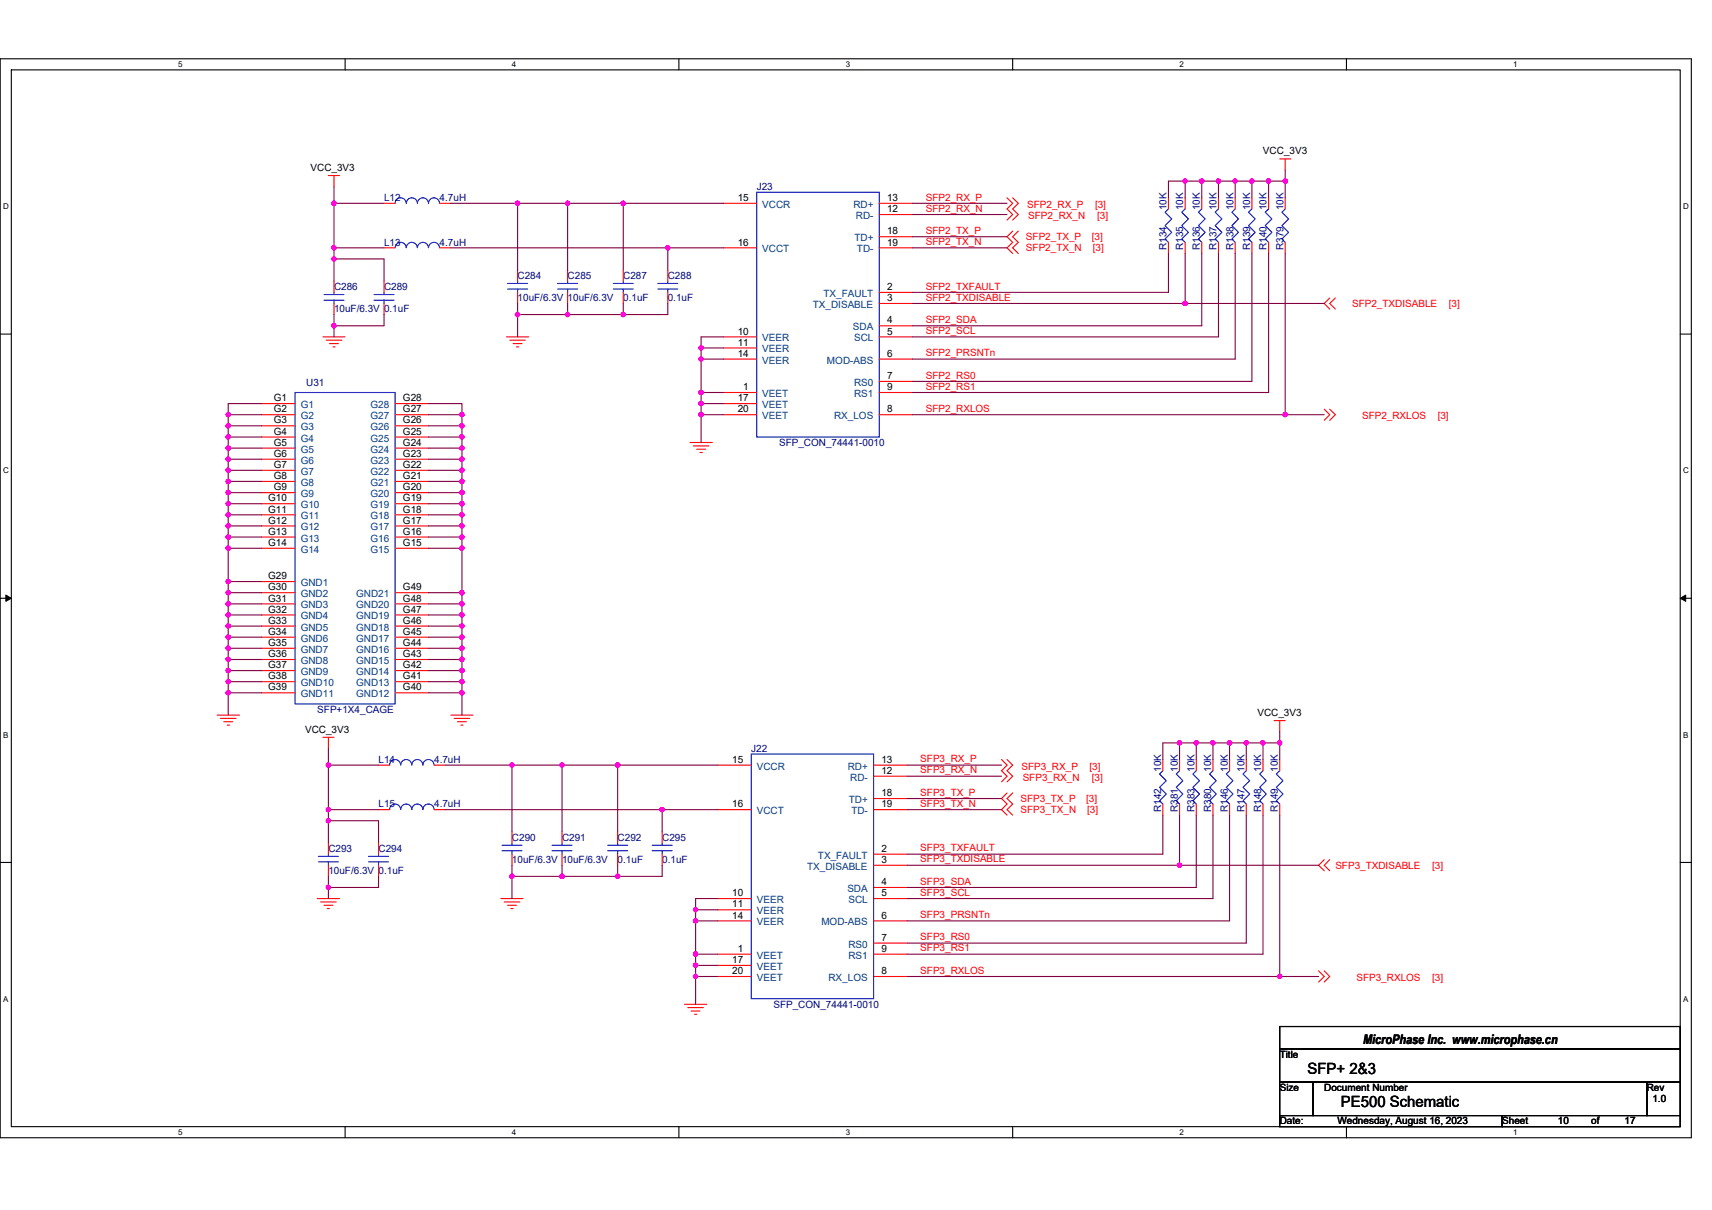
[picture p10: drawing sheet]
<svg xmlns="http://www.w3.org/2000/svg" width="297mm" height="210mm" viewBox="0 0 297 210" stroke-linecap="round" stroke-linejoin="round" font-family="sans-serif">
<path d="M0 10.2h293.5v187.2h-293.5zM2 12.1h289.5v183.4h-289.5z" fill="none" stroke="#000" stroke-width=".19"/>
<g fill="#fff">
<path d="M30.9 10.4h.8v1.6h-.8z"/>
<path d="M30.9 195.7h.8v1.6h-.8z"/>
</g>
<path d="M59.9 10.2v1.9M59.9 195.5v1.9" fill="none" stroke="#000" stroke-width=".19"/>
<g fill="#fff">
<path d="M88.8 10.4h.8v1.6h-.8z"/>
<path d="M88.8 195.7h.8v1.6h-.8z"/>
</g>
<path d="M117.8 10.2v1.9M117.8 195.5v1.9" fill="none" stroke="#000" stroke-width=".19"/>
<g fill="#fff">
<path d="M146.7 10.4h.8v1.6h-.8z"/>
<path d="M146.7 195.7h.8v1.6h-.8z"/>
</g>
<path d="M175.7 10.2v1.9M175.7 195.5v1.9" fill="none" stroke="#000" stroke-width=".19"/>
<g fill="#fff">
<path d="M204.7 10.4h.7v1.6h-.7z"/>
<path d="M204.7 195.7h.7v1.6h-.7z"/>
</g>
<path d="M233.6 10.2v1.9M233.6 195.5v1.9" fill="none" stroke="#000" stroke-width=".19"/>
<g fill="#fff">
<path d="M262.6 10.4h.7v1.6h-.7z"/>
<path d="M262.6 195.7h.7v1.6h-.7z"/>
<path d="M.5 35.1h1v1.5h-1z"/>
<path d="M292 35.1h1v1.5h-1z"/>
<path d="M.5 80.9h1v1.5h-1z"/>
<path d="M292 80.9h1v1.5h-1z"/>
</g>
<path d="M0 58h2M291.5 58h2" fill="none" stroke="#000" stroke-width=".19"/>
<g fill="#fff">
<path d="M.5 126.7h.9v1.6h-.9z"/>
<path d="M292 126.7h.9v1.6h-.9z"/>
</g>
<path d="M0 103.8h2M291.5 103.8h2" fill="none" stroke="#000" stroke-width=".19"/>
<path d="M1 103.3l1 .5-1 .6zM291.5 103.8l1-.5v1.1z" fill="#000" stroke="#000" stroke-width=".17"/>
<g fill="#fff">
<path d="M.5 172.6h.9v1.5h-.9z"/>
<path d="M292 172.6h.9v1.5h-.9z"/>
</g>
<path d="M0 149.7h2M291.5 149.7h2M222 178.1h69.5v3.9h-69.5zM222 182h69.5v5.8h-69.5zM222 187.8h5.8v5.8h-5.8zM222 193.6h38.6v1.9h-38.6zM227.8 187.8h57.9v5.8h-57.9zM260.6 193.6h30.9v1.9h-30.9zM285.7 187.8h5.8v5.8h-5.8z" fill="none" stroke="#000" stroke-width=".19"/>
<g fill="none" stroke="#f00" stroke-width=".19">
<path d="M57 30.5h1.9M58 30.5v1.9M66.6 35.3h2M76.3 35.3h1.9M125.5 35.3h5.8M152.5 37.2h5.8M152.5 35.3h5.8M174.7 34.3l1 1-1 1 1 .9-1 1M175.7 34.3l1 1-1 1 1 .9-1 1M202.7 34.3v2M205.6 34.3v2M208.5 34.3v2"/>
<path d="M211.4 34.3v2M214.3 34.3v2M217.2 34.3v2M220.1 34.3v2M222 27.6h2M223 27.6v1.9M223 34.3v2M56 58.5h3.9M56.6 59h2.7M57.2 59.6h1.5M58 48.8v1.9M58 52.7v1.9"/>
<path d="M66.6 43h2M66.6 48.8v1.9M66.6 52.7v1.9M76.3 43h1.9M87.9 58.5h3.8M88.5 59h2.6M89 59.6h1.6M89.8 46.9v1.9M89.8 50.7v2M98.5 46.9v1.9M98.5 50.7v2M108.1 46.9v1.9"/>
<path d="M108.1 50.7v2M115.9 46.9v1.9M115.9 50.7v2M125.5 43h5.8M125.5 58.5h5.8M152.5 43h5.8M152.5 41.1h5.8M152.5 58.5h5.8M152.5 56.5h5.8M152.5 52.7h5.8M152.5 50.7h5.8M175.7 40.1l-1 1 1 1-1 .9 1 1"/>
<path d="M176.7 40.1l-1 1 1 1-1 .9 1 1M202.7 42.1v1.9M205.6 42.1v1.9M208.5 42.1v1.9M211.4 42.1v1.9M214.3 42.1v1.9M217.2 42.1v1.9M220.1 42.1v1.9M223 42.1v1.9M230.7 51.7l-.9 1 .9 .9M231.7 51.7l-1 1 1 .9M45.4 70h5.8"/>
<path d="M45.4 75.8h5.8M45.4 72h5.8M45.4 73.9h5.8M45.4 77.8h5.8M45.4 79.7h5.8M57.8 60.2h.3M68.6 79.7h5.8M68.6 77.8h5.8M68.6 75.8h5.8M68.6 73.9h5.8M68.6 72h5.8M68.6 70h5.8"/>
<path d="M89.6 60.2h.4M119.7 76.8h3.9M120.3 77.4h2.7M120.9 78h1.5M121.5 78.5h.4M125.5 68.1h5.8M125.5 70h5.8M125.5 72h5.8M125.5 60.4h5.8M125.5 62.3h5.8M152.5 66.2h5.8M152.5 62.3h5.8"/>
<path d="M152.5 72h5.8M152.5 68.1h5.8M229.8 71l.9 1-.9 .9M230.7 71l1 1-1 .9M45.4 81.6h5.8M45.4 83.5h5.8M45.4 85.5h5.8M45.4 87.4h5.8M45.4 89.3h5.8M45.4 91.3h5.8M45.4 93.2h5.8M45.4 95.1h5.8"/>
<path d="M68.6 95.1h5.8M68.6 93.2h5.8M68.6 91.3h5.8M68.6 89.3h5.8M68.6 87.4h5.8M68.6 85.5h5.8M68.6 83.5h5.8M68.6 81.6h5.8M45.4 100.9h5.8M45.4 102.8h5.8M45.4 104.8h5.8M45.4 106.7h5.8"/>
<path d="M45.4 108.6h5.8M45.4 110.6h5.8M45.4 112.5h5.8M45.4 114.4h5.8M45.4 116.4h5.8M45.4 118.3h5.8M68.6 118.3h5.8M68.6 116.4h5.8M68.6 114.4h5.8M68.6 112.5h5.8M68.6 110.6h5.8M68.6 108.6h5.8"/>
<path d="M68.6 106.7h5.8M68.6 104.8h5.8M68.6 102.8h5.8M37.7 124.1h3.8M38.3 124.7h2.7M38.8 125.2h1.6M39.4 125.8h.4M45.4 120.2h5.8M56 128h2M57 128v1.9M65.7 132.8h1.9M68.6 120.2h5.8"/>
<path d="M75.3 132.8h2M78.2 124.1h3.9M78.8 124.7h2.7M79.4 125.2h1.5M79.9 125.8h.4M124.5 132.8h5.8M151.6 134.7h5.8M151.6 132.8h5.8M151.6 138.6h5.8M173.8 131.8l.9 1-.9 1 .9 .9-.9 1M174.7 131.8l1 1-1 1 1 .9-1 1M174.7 137.6l-.9 1 .9 .9-.9 1 .9 1"/>
<path d="M175.7 137.6l-1 1 1 .9-1 1 1 1M201.8 139.5v2M201.8 131.8v2M204.7 139.5v2M204.7 131.8v2M207.6 139.5v2M207.6 131.8v2M210.5 139.5v2M210.5 131.8v2M213.3 139.5v2M213.3 131.8v2M216.2 139.5v2"/>
<path d="M216.2 131.8v2M219.1 139.5v2M219.1 131.8v2M221.1 125.1h1.9M222 125.1v1.9M222 139.5v2M222 131.8v2M55.1 155.9h3.8M55.6 156.5h2.7M56.2 157.1h1.6M56.8 157.7h.4M57 146.3v1.9"/>
<path d="M57 150.2v1.9M65.7 140.5h1.9M65.7 146.3v1.9M65.7 150.2v1.9M75.3 140.5h2M86.9 155.9h3.9M87.5 156.5h2.7M88.1 157.1h1.5M88.6 157.7h.4M88.8 144.4v1.9M88.8 148.2v2M97.5 144.4v1.9"/>
<path d="M97.5 148.2v2M107.2 144.4v1.9M107.2 148.2v2M114.9 144.4v1.9M114.9 148.2v2M124.5 140.5h5.8M124.5 155.9h5.8M124.5 157.9h5.8M124.5 159.8h5.8M151.6 140.5h5.8M151.6 159.8h5.8M151.6 155.9h5.8"/>
<path d="M151.6 154h5.8M151.6 150.2h5.8M151.6 148.2h5.8M229.8 149.2l-1 1 1 .9M230.7 149.2l-.9 1 .9 .9M118.8 174.3h3.8M119.3 174.9h2.7M119.9 175.5h1.6M120.5 176h.4M124.5 165.6h5.8M124.5 167.5h5.8M124.5 169.5h5.8"/>
<path d="M151.6 163.7h5.8M151.6 169.5h5.8M151.6 165.6h5.8M228.8 168.5l1 1-1 .9M229.8 168.5l.9 1-.9 .9"/>
</g>
<g fill="none" stroke="#00f" stroke-width=".19">
<path d="M72.4 35.3a.96 .96 0 0 0-1-1 .96 .96 0 0 0-.9 1 .96 .96 0 0 0-1-1 .96 .96 0 0 0-.9 1M76.3 35.3a.96 .96 0 0 0-1-1 .96 .96 0 0 0-1 1 .95 .95 0 0 0-.9-1 .95 .95 0 0 0-1 1M131.3 33.4h21.2v42.4h-21.2zM202.7 36.3l-.6 .5 1.2 1.2-1.2 1.2 1.2 1.1-1.2 1.2 .6 .6M205.6 36.3l-.6 .5 1.2 1.2-1.2 1.2 1.2 1.1-1.2 1.2 .6 .6M208.5 36.3l-.6 .5 1.2 1.2-1.2 1.2 1.2 1.1-1.2 1.2 .6 .6M211.4 36.3l-.6 .5 1.2 1.2-1.2 1.2 1.2 1.1-1.2 1.2 .6 .6M214.3 36.3l-.6 .5 1.2 1.2-1.2 1.2 1.2 1.1-1.2 1.2 .6 .6M217.2 36.3l-.6 .5 1.2 1.2-1.2 1.2 1.2 1.1-1.2 1.2 .6 .6M220.1 36.3l-.6 .5 1.2 1.2-1.2 1.2 1.2 1.1-1.2 1.2 .6 .6M223 36.3l-.6 .5 1.2 1.2-1.2 1.2 1.2 1.1-1.2 1.2 .6 .6M56.2 52.1h3.5"/>
<path d="M56.2 51.1h3.5M58 50.7v.4M58 52.1v.6M64.9 52.1h3.5M64.9 51.1h3.5M66.6 50.7v.4M66.6 52.1v.6M72.4 43a.96 .96 0 0 0-1-.9 .96 .96 0 0 0-.9 .9 .96 .96 0 0 0-1-.9 .96 .96 0 0 0-.9 .9M76.3 43a.96 .96 0 0 0-1-.9 .96 .96 0 0 0-1 .9 .95 .95 0 0 0-.9-.9 .95 .95 0 0 0-1 .9M88.1 50.2h3.4M88.1 49.2h3.4M89.8 48.8v.4"/>
<path d="M89.8 50.2v.5M96.7 50.2h3.5M96.7 49.2h3.5M98.5 48.8v.4M98.5 50.2v.5M106.4 50.2h3.5M106.4 49.2h3.5M108.1 48.8v.4M108.1 50.2v.5M114.1 50.2h3.5M114.1 49.2h3.5M115.9 48.8v.4"/>
<path d="M115.9 50.2v.5M51.2 68.1h17.4v54.1h-17.4zM67.6 132.8a.95 .95 0 0 1 1-1 .95 .95 0 0 1 .9 1M69.5 132.8a.95 .95 0 0 1 1-1 .95 .95 0 0 1 .9 1 .96 .96 0 0 1 1-1 .96 .96 0 0 1 1 1M73.4 132.8a.96 .96 0 0 1 .9-1 .96 .96 0 0 1 1 1M130.3 130.9h21.3v42.4h-21.3zM201.8 133.8l-.6 .5 1.2 1.2-1.2 1.1 1.2 1.2-1.2 1.2 .6 .5M204.7 133.8l-.6 .5 1.1 1.2-1.1 1.1 1.1 1.2-1.1 1.2 .6 .5M207.6 133.8l-.6 .5 1.1 1.2-1.1 1.1 1.1 1.2-1.1 1.2 .6 .5M210.5 133.8l-.6 .5 1.1 1.2-1.1 1.1 1.1 1.2-1.1 1.2 .6 .5M213.3 133.8l-.5 .5 1.1 1.2-1.1 1.1 1.1 1.2-1.1 1.2 .5 .5M216.2 133.8l-.5 .5 1.1 1.2-1.1 1.1 1.1 1.2-1.1 1.2 .5 .5"/>
<path d="M219.1 133.8l-.5 .5 1.1 1.2-1.1 1.1 1.1 1.2-1.1 1.2 .5 .5M222 133.8l-.6 .5 1.2 1.2-1.2 1.1 1.2 1.2-1.2 1.2 .6 .5M55.2 149.6h3.5M55.2 148.6h3.5M57 148.2v.4M57 149.6v.6M63.9 149.6h3.5M63.9 148.6h3.5M65.7 148.2v.4M65.7 149.6v.6M67.6 140.5a.95 .95 0 0 1 1-1 .95 .95 0 0 1 .9 1M69.5 140.5a.95 .95 0 0 1 1-1 .95 .95 0 0 1 .9 1 .96 .96 0 0 1 1-1 .96 .96 0 0 1 1 1"/>
<path d="M73.4 140.5a.96 .96 0 0 1 .9-1 .96 .96 0 0 1 1 1M87.1 147.6h3.5M87.1 146.7h3.5M88.8 146.3v.4M88.8 147.6v.6M95.8 147.6h3.4M95.8 146.7h3.4M97.5 146.3v.4M97.5 147.6v.6M105.4 147.6h3.5M105.4 146.7h3.5M107.2 146.3v.4"/>
<path d="M107.2 147.6v.6M113.2 147.6h3.4M113.2 146.7h3.4M114.9 146.3v.4M114.9 147.6v.6"/>
</g>
<g fill="none" stroke="#800040" stroke-width=".19">
<path d="M58 32.4v2.9M58 35.3v7.7M58 35.3h8.6M78.2 35.3h11.6M89.8 35.3h8.7M89.8 35.3v11.6M98.5 35.3v11.6M98.5 35.3h9.6M108.1 35.3v11.6M108.1 35.3h17.4M158.3 37.2h16.4M158.3 35.3h16.4"/>
<path d="M202.7 34.3v-2.9h2.9v2.9M205.6 31.4h2.9M208.5 31.4h2.9M208.5 31.4v2.9M211.4 31.4h2.9M211.4 31.4v2.9M214.3 31.4h2.9M214.3 31.4v2.9M217.2 31.4v2.9M217.2 31.4h2.9M220.1 31.4v2.9M220.1 31.4h2.9"/>
<path d="M223 31.4v2.9M223 29.5v1.9M58 54.6v1.9M58 56.5v2M58 44.9v3.9M58 43v1.9M58 43h8.6M58 44.9h8.6v3.9M66.6 54.6v1.9h-8.6M78.2 43h37.7M89.8 54.6v3.9M89.8 52.7v1.9"/>
<path d="M89.8 54.6h8.7M98.5 52.7v1.9M98.5 54.6h9.6M108.1 52.7v1.9M115.9 43v3.9M115.9 43h9.6M115.9 52.7v1.9h-7.8M125.5 58.5h-3.9v1.9M158.3 41.1h16.4M158.3 43h16.4M158.3 52.7h47.3M202.7 44v6.7h-44.4"/>
<path d="M205.6 44v8.7M205.6 52.7h24.2M208.5 44v12.5h-50.2M211.4 44v14.5h-53.1M214.3 44v18.3h-56M217.2 44v22.2h-58.9M220.1 44v24.1h-61.8M223 44v28M39.6 79.7v1.9M39.6 72v1.9M39.6 75.8h5.8M39.6 77.8h5.8"/>
<path d="M39.6 79.7h5.8M39.6 72h5.8M39.6 73.9v1.9M39.6 75.8v2M39.6 77.8v1.9M39.6 73.9h5.8M45.4 70h-5.8v2M74.4 73.9h5.8v1.9M74.4 79.7h5.8M74.4 77.8h5.8M74.4 75.8h5.8M74.4 70h5.8v2"/>
<path d="M74.4 72h5.8M80.2 79.7v1.9M80.2 77.8v1.9M80.2 75.8v2M80.2 72v1.9M121.6 60.4v1.9M121.6 62.3v5.8M121.6 68.1v1.9M121.6 70v2M121.6 72v4.8M121.6 60.4h3.9M121.6 62.3h3.9"/>
<path d="M121.6 68.1h3.9M121.6 70h3.9M121.6 72h3.9M158.3 72h64.7M223 72h6.8M39.6 91.3v1.9M39.6 95.1v11.6M39.6 91.3h5.8M39.6 93.2h5.8M39.6 81.6h5.8M39.6 83.5h5.8M39.6 85.5h5.8"/>
<path d="M39.6 87.4h5.8M39.6 89.3h5.8M39.6 93.2v1.9M39.6 81.6v1.9M39.6 83.5v2M39.6 85.5v1.9M39.6 87.4v1.9M39.6 89.3v2M39.6 95.1h5.8M74.4 95.1h5.8M74.4 91.3h5.8v1.9M74.4 93.2h5.8"/>
<path d="M74.4 89.3h5.8M74.4 87.4h5.8M74.4 85.5h5.8M74.4 83.5h5.8M74.4 81.6h5.8M80.2 93.2v1.9M80.2 95.1v11.6M80.2 89.3v2M80.2 87.4v1.9M80.2 85.5v1.9M80.2 83.5v2M80.2 81.6v1.9"/>
<path d="M39.6 100.9h5.8M39.6 102.8h5.8M39.6 104.8h5.8M39.6 106.7h5.8M39.6 108.6h5.8M39.6 110.6h5.8M39.6 112.5h5.8M39.6 114.4h5.8M39.6 116.4h5.8M39.6 106.7v3.9M39.6 110.6v1.9M39.6 112.5v5.8"/>
<path d="M39.6 118.3v1.9M39.6 118.3h5.8M74.4 114.4h5.8M74.4 112.5h5.8M74.4 110.6h5.8M74.4 108.6h5.8M74.4 106.7h5.8M74.4 104.8h5.8M74.4 102.8h5.8M74.4 116.4h5.8M74.4 118.3h5.8M80.2 106.7v11.6"/>
<path d="M80.2 118.3v5.8M39.6 120.2v3.9M39.6 120.2h5.8M57 129.9v2.9M57 132.8v7.7M57 132.8h8.7M74.4 120.2h5.8M77.3 132.8h11.5M88.8 132.8v11.6M88.8 132.8h8.7M97.5 132.8h9.7M97.5 132.8v11.6"/>
<path d="M107.2 132.8v11.6M107.2 132.8h17.3M157.4 138.6h16.4M157.4 134.7h16.4M157.4 132.8h16.4M204.7 128.9v2.9M204.7 128.9h-2.9v2.9M204.7 128.9h2.9M207.6 128.9h2.9M207.6 128.9v2.9M210.5 128.9h2.8M210.5 128.9v2.9"/>
<path d="M213.3 128.9h2.9M213.3 128.9v2.9M216.2 128.9h2.9M216.2 128.9v2.9M219.1 128.9h2.9M219.1 128.9v2.9M222 127v1.9M222 128.9v2.9M57 152.1v1.9M57 154v1.9M57 142.4v3.9M57 140.5v1.9"/>
<path d="M57 142.4h8.7v3.9M57 140.5h8.7M65.7 152.1v1.9h-8.7M77.3 140.5h37.6M88.8 152.1v3.8M88.8 150.2v1.9M88.8 152.1h8.7M97.5 152.1h9.7M97.5 150.2v1.9M107.2 150.2v1.9M114.9 140.5v3.9M114.9 140.5h9.6"/>
<path d="M114.9 150.2v1.9h-7.7M120.7 157.9v1.9M120.7 159.8v5.8M120.7 157.9h3.8M120.7 159.8h3.8M124.5 155.9h-3.8v2M157.4 150.2h47.3M157.4 140.5h16.4M201.8 141.5v6.7h-44.4M204.7 141.5v8.7M204.7 150.2h24.1M207.6 141.5v12.5h-50.2"/>
<path d="M210.5 141.5v14.4h-53.1M213.3 141.5v18.3h-55.9M216.2 141.5v22.2h-58.8M219.1 141.5v24.1h-61.7M222 141.5v28M120.7 165.6v1.9M120.7 167.5v2M120.7 169.5v4.8M120.7 165.6h3.8M120.7 167.5h3.8M120.7 169.5h3.8M157.4 169.5h64.6"/>
<path d="M222 169.5h6.8"/>
</g>
<g fill="#f0f" stroke="#f0f" stroke-width=".19">
<circle cx="115.8" cy="43" r=".38"/>
<circle cx="57.9" cy="43" r=".38"/>
<circle cx="57.9" cy="35.3" r=".38"/>
<circle cx="89.8" cy="35.3" r=".38"/>
<circle cx="89.8" cy="54.6" r=".38"/>
<circle cx="98.5" cy="35.3" r=".38"/>
<circle cx="108.1" cy="35.3" r=".38"/>
<circle cx="98.5" cy="54.6" r=".38"/>
<circle cx="108.1" cy="54.6" r=".38"/>
<circle cx="121.6" cy="60.4" r=".38"/>
<circle cx="121.6" cy="62.3" r=".38"/>
<circle cx="121.6" cy="70" r=".38"/>
<circle cx="121.6" cy="68.1" r=".38"/>
<circle cx="121.6" cy="72" r=".38"/>
<circle cx="57.9" cy="56.5" r=".38"/>
<circle cx="57.9" cy="44.9" r=".38"/>
<circle cx="214.3" cy="31.4" r=".38"/>
<circle cx="217.2" cy="31.4" r=".38"/>
<circle cx="211.4" cy="31.4" r=".38"/>
<circle cx="208.5" cy="31.4" r=".38"/>
<circle cx="205.6" cy="31.4" r=".38"/>
<circle cx="205.6" cy="52.6" r=".38"/>
<circle cx="223" cy="72" r=".38"/>
<circle cx="223" cy="31.4" r=".38"/>
<circle cx="220.1" cy="31.4" r=".38"/>
<circle cx="57" cy="154" r=".38"/>
<circle cx="57" cy="142.4" r=".38"/>
<circle cx="222" cy="169.4" r=".38"/>
<circle cx="213.3" cy="128.9" r=".38"/>
<circle cx="216.2" cy="128.9" r=".38"/>
<circle cx="210.4" cy="128.9" r=".38"/>
<circle cx="207.5" cy="128.9" r=".38"/>
<circle cx="204.6" cy="128.9" r=".38"/>
<circle cx="204.6" cy="150.1" r=".38"/>
<circle cx="222" cy="128.9" r=".38"/>
<circle cx="219.1" cy="128.9" r=".38"/>
<circle cx="57" cy="132.8" r=".38"/>
<circle cx="114.9" cy="140.5" r=".38"/>
<circle cx="57" cy="140.5" r=".38"/>
<circle cx="88.8" cy="152.1" r=".38"/>
<circle cx="88.8" cy="132.8" r=".38"/>
<circle cx="97.5" cy="132.8" r=".38"/>
<circle cx="107.2" cy="132.8" r=".38"/>
<circle cx="97.5" cy="152.1" r=".38"/>
<circle cx="107.2" cy="152.1" r=".38"/>
<circle cx="120.7" cy="157.9" r=".38"/>
<circle cx="120.7" cy="159.8" r=".38"/>
<circle cx="120.7" cy="165.6" r=".38"/>
<circle cx="120.7" cy="167.5" r=".38"/>
<circle cx="120.7" cy="169.4" r=".38"/>
<circle cx="39.6" cy="91.3" r=".38"/>
<circle cx="39.6" cy="93.2" r=".38"/>
<circle cx="80.1" cy="91.3" r=".38"/>
<circle cx="80.1" cy="93.2" r=".38"/>
<circle cx="39.6" cy="100.9" r=".38"/>
<circle cx="39.6" cy="102.8" r=".38"/>
<circle cx="39.6" cy="110.6" r=".38"/>
<circle cx="39.6" cy="114.4" r=".38"/>
<circle cx="39.6" cy="104.8" r=".38"/>
<circle cx="39.6" cy="106.7" r=".38"/>
<circle cx="39.6" cy="108.6" r=".38"/>
<circle cx="39.6" cy="112.5" r=".38"/>
<circle cx="39.6" cy="116.4" r=".38"/>
<circle cx="80.1" cy="114.4" r=".38"/>
<circle cx="80.1" cy="112.5" r=".38"/>
<circle cx="80.1" cy="110.6" r=".38"/>
<circle cx="80.1" cy="108.6" r=".38"/>
<circle cx="80.1" cy="102.8" r=".38"/>
<circle cx="80.1" cy="116.4" r=".38"/>
<circle cx="80.1" cy="104.8" r=".38"/>
<circle cx="80.1" cy="106.7" r=".38"/>
<circle cx="39.6" cy="95.1" r=".38"/>
<circle cx="80.1" cy="73.9" r=".38"/>
<circle cx="80.1" cy="89.3" r=".38"/>
<circle cx="80.1" cy="87.4" r=".38"/>
<circle cx="80.1" cy="85.5" r=".38"/>
<circle cx="80.1" cy="83.5" r=".38"/>
<circle cx="80.1" cy="81.6" r=".38"/>
<circle cx="80.1" cy="79.7" r=".38"/>
<circle cx="80.1" cy="77.8" r=".38"/>
<circle cx="80.1" cy="75.8" r=".38"/>
<circle cx="80.1" cy="72" r=".38"/>
<circle cx="39.6" cy="73.9" r=".38"/>
<circle cx="39.6" cy="75.8" r=".38"/>
<circle cx="39.6" cy="77.8" r=".38"/>
<circle cx="39.6" cy="79.7" r=".38"/>
<circle cx="39.6" cy="85.5" r=".38"/>
<circle cx="39.6" cy="87.4" r=".38"/>
<circle cx="39.6" cy="83.5" r=".38"/>
<circle cx="39.6" cy="81.6" r=".38"/>
<circle cx="39.6" cy="89.3" r=".38"/>
<circle cx="39.6" cy="72" r=".38"/>
<circle cx="80.1" cy="95.1" r=".38"/>
<circle cx="80.1" cy="120.2" r=".38"/>
<circle cx="80.1" cy="118.3" r=".38"/>
<circle cx="39.6" cy="118.3" r=".38"/>
<circle cx="39.6" cy="120.2" r=".38"/>
</g>
<g font-size="2.7">
<text x="226.9" y="186.3">SFP+ 2&amp;3</text>
<text x="232.6" y="192.1">PE500 Schematic</text>
</g>
<text font-size="2.3" x="236.5" y="181.1">MicroPhase Inc. www.microphase.cn</text>
<g font-size="1.7">
<text x="53.9" y="29.7">VCC_3V3</text>
<text x="219.1" y="26.8">VCC_3V3</text>
<text x="128" y="34.9">15</text>
<text x="153.9" y="34.9">13</text>
<text x="153.9" y="36.8">12</text>
<text x="153.9" y="40.7">18</text>
<text x="128" y="42.6">16</text>
<text x="153.9" y="42.6">19</text>
<text x="153.9" y="52.3">3</text>
<text x="153.9" y="50.3">2</text>
<text x="128" y="58.1">10</text>
<text x="128" y="60">11</text>
<text x="153.9" y="58.1">5</text>
<text x="153.9" y="56.1">4</text>
<text x="128" y="61.9">14</text>
<text x="153.9" y="65.8">7</text>
<text x="153.9" y="61.9">6</text>
<text x="47.5" y="69.6">G1</text>
<text x="47.5" y="71.6">G2</text>
<text x="69.9" y="71.6">G27</text>
<text x="69.9" y="69.6">G28</text>
<text x="128" y="69.6">17</text>
<text x="128" y="71.6">20</text>
<text x="129" y="67.7">1</text>
<text x="153.9" y="67.7">9</text>
<text x="153.9" y="71.6">8</text>
<text x="47.5" y="75.4">G4</text>
<text x="47.5" y="73.5">G3</text>
<text x="47.5" y="77.4">G5</text>
<text x="69.9" y="77.4">G24</text>
<text x="69.9" y="75.4">G25</text>
<text x="69.9" y="73.5">G26</text>
<text x="47.5" y="79.3">G6</text>
<text x="47.5" y="81.2">G7</text>
<text x="47.5" y="83.1">G8</text>
<text x="69.9" y="83.1">G21</text>
<text x="69.9" y="81.2">G22</text>
<text x="69.9" y="79.3">G23</text>
<text x="46.5" y="87">G10</text>
<text x="46.5" y="88.9">G11</text>
<text x="47.5" y="85.1">G9</text>
<text x="69.9" y="88.9">G18</text>
<text x="69.9" y="87">G19</text>
<text x="69.9" y="85.1">G20</text>
<text x="46.5" y="90.9">G12</text>
<text x="46.5" y="92.8">G13</text>
<text x="46.5" y="94.7">G14</text>
<text x="69.9" y="94.7">G15</text>
<text x="69.9" y="92.8">G16</text>
<text x="69.9" y="90.9">G17</text>
<text x="46.5" y="100.5">G29</text>
<text x="46.5" y="102.4">G30</text>
<text x="46.5" y="104.4">G31</text>
<text x="46.5" y="106.3">G32</text>
<text x="69.9" y="106.3">G47</text>
<text x="69.9" y="104.4">G48</text>
<text x="69.9" y="102.4">G49</text>
<text x="46.5" y="108.2">G33</text>
<text x="46.5" y="110.2">G34</text>
<text x="46.5" y="112.1">G35</text>
<text x="69.9" y="112.1">G44</text>
<text x="69.9" y="110.2">G45</text>
<text x="69.9" y="108.2">G46</text>
<text x="46.5" y="114">G36</text>
<text x="46.5" y="116">G37</text>
<text x="46.5" y="117.9">G38</text>
<text x="46.5" y="119.8">G39</text>
<text x="69.9" y="119.8">G40</text>
<text x="69.9" y="117.9">G41</text>
<text x="69.9" y="116">G42</text>
<text x="69.9" y="114">G43</text>
<text x="218.2" y="124.3">VCC_3V3</text>
<text x="52.9" y="127.2">VCC_3V3</text>
<text x="127" y="132.4">15</text>
<text x="152.9" y="134.3">12</text>
<text x="152.9" y="132.4">13</text>
<text x="127" y="140.1">16</text>
<text x="152.9" y="140.1">19</text>
<text x="152.9" y="138.2">18</text>
<text x="152.9" y="149.8">3</text>
<text x="152.9" y="147.8">2</text>
<text x="127" y="155.5">10</text>
<text x="152.9" y="153.6">4</text>
<text x="152.9" y="155.5">5</text>
<text x="127" y="157.5">11</text>
<text x="127" y="159.4">14</text>
<text x="152.9" y="159.4">6</text>
<text x="127" y="167.1">17</text>
<text x="128" y="165.2">1</text>
<text x="152.9" y="163.3">7</text>
<text x="152.9" y="165.2">9</text>
<text x="127" y="169.1">20</text>
<text x="152.9" y="169.1">8</text>
<text x="222" y="183.6">Title</text>
<text x="222" y="189.3">Size</text>
<text x="229.8" y="189.3">Document Number</text>
<text x="285.7" y="189.3">Rev</text>
<text x="286.7" y="191.3">1.0</text>
<text x="222" y="195.1">Date:</text>
<text x="232.1" y="195.1">Wednesday, August 16, 2023</text>
<text x="260.6" y="195.1">Sheet</text>
<text x="270.3" y="195.1">10</text>
<text x="276.1" y="195.1">of</text>
<text x="281.9" y="195.1">17</text>
</g>
<g font-size="1.7" fill="#000080">
<text x="66.6" y="34.9">L12</text>
<text x="76.3" y="34.9">4.7uH</text>
<text x="131.3" y="33">J23</text>
<text x="202.4" y="36.5" transform="rotate(-90 202.4 36.5)">10K</text>
<text x="205.3" y="36.5" transform="rotate(-90 205.3 36.5)">10K</text>
<text x="208.2" y="36.5" transform="rotate(-90 208.2 36.5)">10K</text>
<text x="211.1" y="36.5" transform="rotate(-90 211.1 36.5)">10K</text>
<text x="214" y="36.5" transform="rotate(-90 214 36.5)">10K</text>
<text x="216.9" y="36.5" transform="rotate(-90 216.9 36.5)">10K</text>
<text x="219.8" y="36.5" transform="rotate(-90 219.8 36.5)">10K</text>
<text x="222.7" y="36.5" transform="rotate(-90 222.7 36.5)">10K</text>
<text x="66.6" y="42.6">L13</text>
<text x="76.3" y="42.6">4.7uH</text>
<text x="202.4" y="43.4" transform="rotate(-90 202.4 43.4)">R134</text>
<text x="205.3" y="43.4" transform="rotate(-90 205.3 43.4)">R135</text>
<text x="208.2" y="43.4" transform="rotate(-90 208.2 43.4)">R136</text>
<text x="211.1" y="43.4" transform="rotate(-90 211.1 43.4)">R137</text>
<text x="214" y="43.4" transform="rotate(-90 214 43.4)">R138</text>
<text x="216.9" y="43.4" transform="rotate(-90 216.9 43.4)">R139</text>
<text x="219.8" y="43.4" transform="rotate(-90 219.8 43.4)">R140</text>
<text x="222.7" y="43.4" transform="rotate(-90 222.7 43.4)">R379</text>
<text x="58" y="50.4">C286</text>
<text x="66.6" y="50.4">C289</text>
<text x="89.8" y="48.4">C284</text>
<text x="89.8" y="52.3">10uF/6.3V 10uF/6.3V</text>
<text x="98.5" y="48.4">C285</text>
<text x="108.1" y="48.4">C287</text>
<text x="108.1" y="52.3">0.1uF</text>
<text x="115.9" y="48.4">C288</text>
<text x="115.9" y="52.3">0.1uF</text>
<text x="58" y="54.2">10uF/6.3V 0.1uF</text>
<text x="53.1" y="67">U31</text>
<text x="135.2" y="77.4">SFP_CON_74441-0010</text>
<text x="55.1" y="123.7">SFP+1X4_CAGE</text>
<text x="130.3" y="130.5">J22</text>
<text x="65.7" y="132.4">L14</text>
<text x="75.3" y="132.4">4.7uH</text>
<text x="201.4" y="133.9" transform="rotate(-90 201.4 133.9)">10K</text>
<text x="204.3" y="133.9" transform="rotate(-90 204.3 133.9)">10K</text>
<text x="207.2" y="133.9" transform="rotate(-90 207.2 133.9)">10K</text>
<text x="210.1" y="133.9" transform="rotate(-90 210.1 133.9)">10K</text>
<text x="213" y="133.9" transform="rotate(-90 213 133.9)">10K</text>
<text x="215.9" y="133.9" transform="rotate(-90 215.9 133.9)">10K</text>
<text x="218.8" y="133.9" transform="rotate(-90 218.8 133.9)">10K</text>
<text x="221.7" y="133.9" transform="rotate(-90 221.7 133.9)">10K</text>
<text x="65.7" y="140.1">L15</text>
<text x="75.3" y="140.1">4.7uH</text>
<text x="201.4" y="140.9" transform="rotate(-90 201.4 140.9)">R142</text>
<text x="204.3" y="140.9" transform="rotate(-90 204.3 140.9)">R381</text>
<text x="207.2" y="140.9" transform="rotate(-90 207.2 140.9)">R383</text>
<text x="210.1" y="140.9" transform="rotate(-90 210.1 140.9)">R380</text>
<text x="213" y="140.9" transform="rotate(-90 213 140.9)">R146</text>
<text x="215.9" y="140.9" transform="rotate(-90 215.9 140.9)">R147</text>
<text x="218.8" y="140.9" transform="rotate(-90 218.8 140.9)">R148</text>
<text x="221.7" y="140.9" transform="rotate(-90 221.7 140.9)">R149</text>
<text x="57" y="147.8">C293</text>
<text x="65.7" y="147.8">C294</text>
<text x="88.8" y="145.9">C290</text>
<text x="88.8" y="149.8">10uF/6.3V 10uF/6.3V</text>
<text x="97.5" y="145.9">C291</text>
<text x="107.2" y="145.9">C292</text>
<text x="107.2" y="149.8">0.1uF</text>
<text x="114.9" y="145.9">C295</text>
<text x="114.9" y="149.8">0.1uF</text>
<text x="57" y="151.7">10uF/6.3V 0.1uF</text>
<text x="134.2" y="174.9">SFP_CON_74441-0010</text>
</g>
<g font-size="1.7" fill="#f00">
<text x="160.6" y="34.8">SFP2_RX_P</text>
<text x="160.6" y="40.6">SFP2_TX_P</text>
<text x="160.6" y="36.7">SFP2_RX_N</text>
<text x="178" y="41.7">SFP2_TX_P</text>
<text x="178.2" y="36.1">SFP2_RX_P</text>
<text x="178.4" y="38">SFP2_RX_N</text>
<text x="189.4" y="41.7">[3]</text>
<text x="190" y="36.1">[3]</text>
<text x="190.4" y="38">[3]</text>
<text x="160.6" y="42.5">SFP2_TX_N</text>
<text x="178" y="43.6">SFP2_TX_N</text>
<text x="189.6" y="43.6">[3]</text>
<text x="160.6" y="50.2">SFP2_TXFAULT</text>
<text x="160.6" y="52.2">SFP2_TXDISABLE</text>
<text x="234.6" y="53.3">SFP2_TXDISABLE</text>
<text x="251.4" y="53.3">[3]</text>
<text x="160.6" y="58">SFP2_SCL</text>
<text x="160.6" y="56">SFP2_SDA</text>
<text x="160.6" y="61.8">SFP2_PRSNTn</text>
<text x="160.6" y="65.7">SFP2_RS0</text>
<text x="160.6" y="71.5">SFP2_RXLOS</text>
<text x="160.6" y="67.6">SFP2_RS1</text>
<text x="236.3" y="72.7">SFP2_RXLOS</text>
<text x="249.4" y="72.7">[3]</text>
<text x="159.7" y="134.2">SFP3_RX_N</text>
<text x="159.7" y="132.3">SFP3_RX_P</text>
<text x="177.2" y="133.6">SFP3_RX_P</text>
<text x="177.4" y="135.5">SFP3_RX_N</text>
<text x="189" y="133.6">[3]</text>
<text x="189.4" y="135.5">[3]</text>
<text x="159.7" y="138.1">SFP3_TX_P</text>
<text x="159.7" y="140">SFP3_TX_N</text>
<text x="177.1" y="139.1">SFP3_TX_P</text>
<text x="177.1" y="141.1">SFP3_TX_N</text>
<text x="188.4" y="139.1">[3]</text>
<text x="188.6" y="141.1">[3]</text>
<text x="159.7" y="147.7">SFP3_TXFAULT</text>
<text x="159.7" y="149.7">SFP3_TXDISABLE</text>
<text x="159.7" y="155.4">SFP3_SCL</text>
<text x="159.7" y="153.5">SFP3_SDA</text>
<text x="231.7" y="150.7">SFP3_TXDISABLE</text>
<text x="248.5" y="150.7">[3]</text>
<text x="159.7" y="159.3">SFP3_PRSNTn</text>
<text x="159.7" y="165.1">SFP3_RS1</text>
<text x="159.7" y="163.2">SFP3_RS0</text>
<text x="159.7" y="169">SFP3_RXLOS</text>
<text x="235.3" y="170.2">SFP3_RXLOS</text>
<text x="248.5" y="170.2">[3]</text>
</g>
<g font-size="1.7" fill="#004080">
<text x="132.3" y="36.1">VCCR</text>
<text x="148.1" y="36.1">RD+</text>
<text x="148.2" y="41.9">TD+</text>
<text x="148.5" y="38">RD-</text>
<text x="132.3" y="43.8">VCCT</text>
<text x="148.7" y="43.8">TD-</text>
<text x="141" y="53.4">TX_DISABLE</text>
<text x="142.9" y="51.5">TX_FAULT</text>
<text x="132.3" y="59.2">VEER</text>
<text x="148" y="57.3">SDA</text>
<text x="148.2" y="59.2">SCL</text>
<text x="132.3" y="61.2">VEER</text>
<text x="132.3" y="63.1">VEER</text>
<text x="143.5" y="63.1">MOD-ABS</text>
<text x="52.2" y="70.8">G1</text>
<text x="64.3" y="70.8">G28</text>
<text x="132.3" y="68.9">VEET</text>
<text x="132.3" y="70.8">VEET</text>
<text x="148.2" y="67">RS0</text>
<text x="148.2" y="68.9">RS1</text>
<text x="52.2" y="76.6">G4</text>
<text x="52.2" y="72.7">G2</text>
<text x="52.2" y="74.7">G3</text>
<text x="64.3" y="76.6">G25</text>
<text x="64.3" y="74.7">G26</text>
<text x="64.3" y="72.7">G27</text>
<text x="132.3" y="72.7">VEET</text>
<text x="144.7" y="72.7">RX_LOS</text>
<text x="52.2" y="78.5">G5</text>
<text x="52.2" y="80.5">G6</text>
<text x="52.2" y="82.4">G7</text>
<text x="64.3" y="82.4">G22</text>
<text x="64.3" y="80.5">G23</text>
<text x="64.3" y="78.5">G24</text>
<text x="52.2" y="84.3">G8</text>
<text x="52.2" y="86.3">G9</text>
<text x="52.2" y="88.2">G10</text>
<text x="64.3" y="88.2">G19</text>
<text x="64.3" y="86.3">G20</text>
<text x="64.3" y="84.3">G21</text>
<text x="52.2" y="90.1">G11</text>
<text x="52.2" y="92.1">G12</text>
<text x="52.2" y="94">G13</text>
<text x="52.2" y="95.9">G14</text>
<text x="64.3" y="95.9">G15</text>
<text x="64.3" y="94">G16</text>
<text x="64.3" y="92.1">G17</text>
<text x="64.3" y="90.1">G18</text>
<text x="52.2" y="101.7">GND1</text>
<text x="52.2" y="103.6">GND2</text>
<text x="52.2" y="105.6">GND3</text>
<text x="52.2" y="107.5">GND4</text>
<text x="61.8" y="107.5">GND19</text>
<text x="61.8" y="105.6">GND20</text>
<text x="61.8" y="103.6">GND21</text>
<text x="52.2" y="109.4">GND5</text>
<text x="52.2" y="111.4">GND6</text>
<text x="52.2" y="113.3">GND7</text>
<text x="61.8" y="113.3">GND16</text>
<text x="61.8" y="111.4">GND17</text>
<text x="61.8" y="109.4">GND18</text>
<text x="52.2" y="115.2">GND8</text>
<text x="52.2" y="117.2">GND9</text>
<text x="52.2" y="119.1">GND10</text>
<text x="61.8" y="119.1">GND13</text>
<text x="61.8" y="117.2">GND14</text>
<text x="61.8" y="115.2">GND15</text>
<text x="52.2" y="121">GND11</text>
<text x="61.8" y="121">GND12</text>
<text x="131.3" y="133.6">VCCR</text>
<text x="147.1" y="133.6">RD+</text>
<text x="147.5" y="135.5">RD-</text>
<text x="131.3" y="141.3">VCCT</text>
<text x="147.3" y="139.4">TD+</text>
<text x="147.7" y="141.3">TD-</text>
<text x="141.9" y="149">TX_FAULT</text>
<text x="140.1" y="150.9">TX_DISABLE</text>
<text x="147" y="154.8">SDA</text>
<text x="131.3" y="156.7">VEER</text>
<text x="131.3" y="158.7">VEER</text>
<text x="131.3" y="160.6">VEER</text>
<text x="142.5" y="160.6">MOD-ABS</text>
<text x="147.2" y="156.7">SCL</text>
<text x="131.3" y="166.4">VEET</text>
<text x="147.2" y="164.4">RS0</text>
<text x="147.2" y="166.4">RS1</text>
<text x="131.3" y="168.3">VEET</text>
<text x="131.3" y="170.2">VEET</text>
<text x="143.7" y="170.2">RX_LOS</text>
</g>
<g font-size="1.4">
<text x="30.9" y="11.7">5</text>
<text x="88.8" y="11.7">4</text>
<text x="146.7" y="11.7">3</text>
<text x="204.7" y="11.7">2</text>
<text x="262.6" y="11.7">1</text>
<text x=".5" y="36.3">D</text>
<text x="292" y="36.3">D</text>
<text x=".5" y="82.1">C</text>
<text x="292" y="82.1">C</text>
<text x=".5" y="128">B</text>
<text x="292" y="128">B</text>
<text x=".5" y="173.8">A</text>
<text x="292" y="173.8">A</text>
<text x="30.9" y="197">5</text>
<text x="88.8" y="197">4</text>
<text x="146.7" y="197">3</text>
<text x="204.7" y="197">2</text>
<text x="262.6" y="197">1</text>
</g>
</svg>
